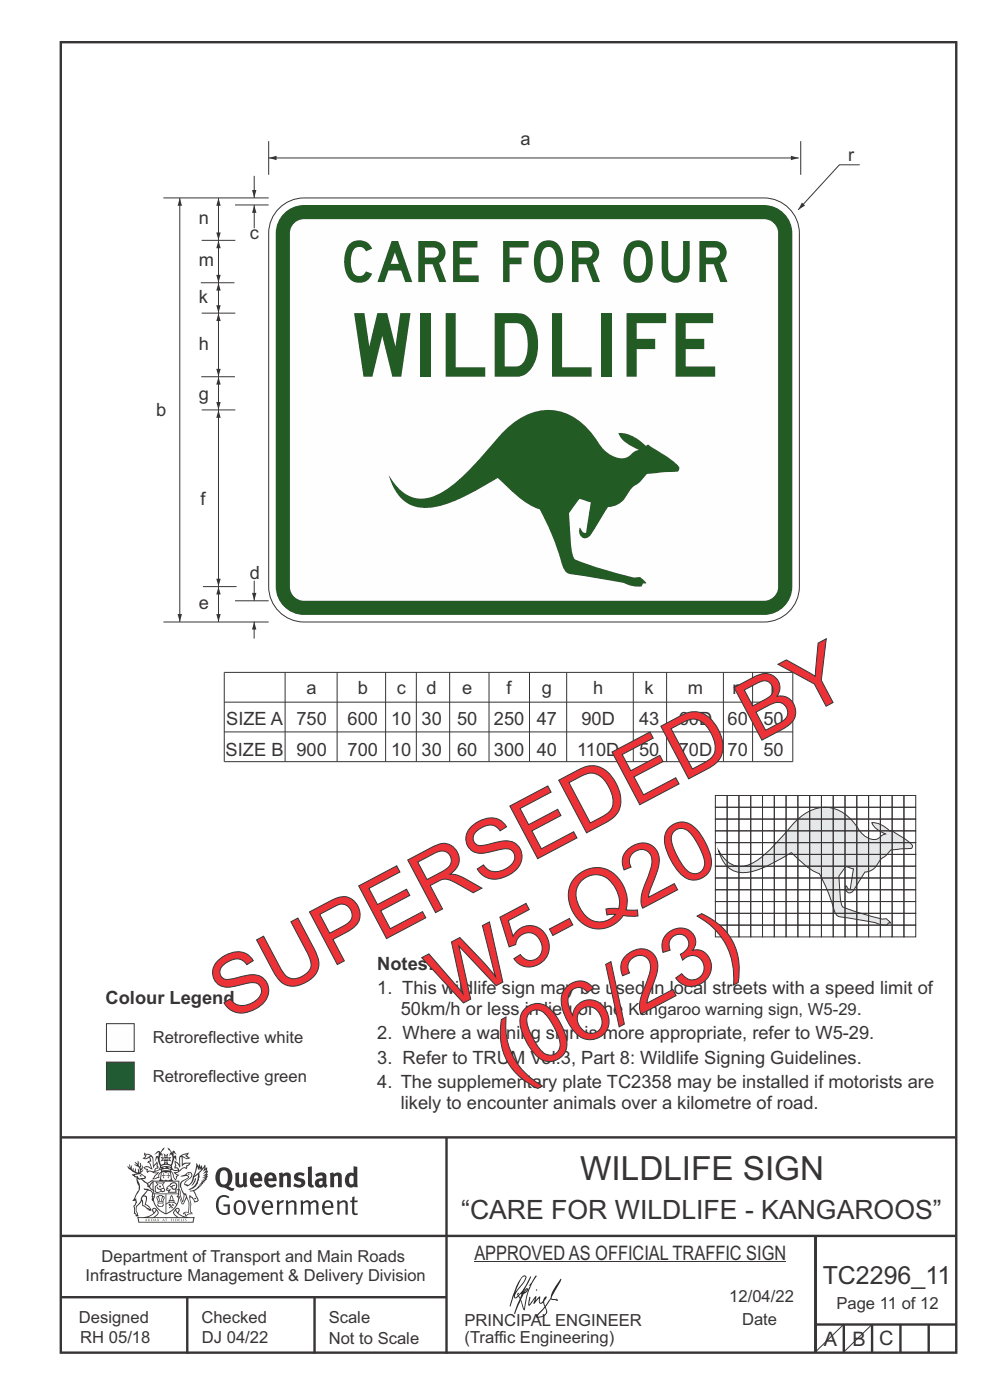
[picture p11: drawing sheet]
<svg xmlns="http://www.w3.org/2000/svg" width="210mm" height="297mm" viewBox="0 0 210 297" stroke-linecap="round" stroke-linejoin="round" font-family="sans-serif">
<g fill="none" stroke="#373435" stroke-width=".51">
<path d="M12.9 9h189.9v278h-189.9zM12.7 241.3h190M94.7 241.4v45.8M12.7 275.2h82M12.7 262.2h190.1M39.7 275.2v12M66.7 275.2v12M173 262.1v24.9M173 281h30M179 281v6M185 281v6M191 281v6"/>
<path d="M197 281v6"/>
</g>
<path d="M100.6 267.7h66.2" fill="none" stroke="#373435" stroke-width=".21"/>
<g fill="#373435">
<path d="M47 248.4a2.55 2.55 0 0 0 0 2.7l.3 .2a.81 .81 0 0 0 1-1v-.5a1.04 1.04 0 0 0-1.1-1.5zM46.3 248.1a1.82 1.82 0 0 1 2.1-.2 1.82 1.82 0 0 1 .9 1.8 2.29 2.29 0 0 1-.8 2l.7 .3h.5l-.2 .6a2.87 2.87 0 0 1-2-.7 2.12 2.12 0 0 1-1.7-3.1z" fill-rule="evenodd"/>
<path d="M49.9 248.9l.8-.2v2a.46 .46 0 0 0 .3 .6 .46 .46 0 0 0 .6-.3v-2.1l.7-.2v2.4l.2 .5-.5 .3-.3-.3a1.02 1.02 0 0 1-1.2 .3 1.02 1.02 0 0 1-.6-1.1z" fill-rule="evenodd"/>
<path d="M54 249.5l-.1 .5h.9a.49 .49 0 0 0-.2-.6 .49 .49 0 0 0-.6 .1zM53.4 249.1a1.34 1.34 0 0 1 1.6-.2 1.34 1.34 0 0 1 .6 1.5v.2h-1.7a.77 .77 0 0 0 .5 .8 .77 .77 0 0 0 .9-.4l.3 .5a1.59 1.59 0 0 1-2 .2 1.59 1.59 0 0 1-.5-2.1z" fill-rule="evenodd"/>
<path d="M57 249.5l-.1 .5h1a.49 .49 0 0 0-.2-.6 .49 .49 0 0 0-.7 .1zM56.4 249.1a1.34 1.34 0 0 1 1.6-.2 1.34 1.34 0 0 1 .7 1.5v.2h-1.8a.77 .77 0 0 0 .5 .8 .77 .77 0 0 0 .9-.4l.4 .5a1.59 1.59 0 0 1-2.1 .2 1.59 1.59 0 0 1-.5-2.1z" fill-rule="evenodd"/>
<path d="M59.2 248.9l.7-.2 .1 .4a.95 .95 0 0 1 1-.3 .95 .95 0 0 1 .7 .8v2.3h-.8v-2.3a.46 .46 0 0 0-.8 .1v2.2h-.8z" fill-rule="evenodd"/>
<path d="M62.6 249.1a1.75 1.75 0 0 1 2-.1l-.2 .5-.6-.2a.43 .43 0 0 0-.6 .3l.4 .3a1.04 1.04 0 0 1 1.2 1.1 1.04 1.04 0 0 1-1.4 1l-1.2-.4 .3-.6 1 .4 .4-.4a.88 .88 0 0 0-1-.5l-.4-.2-.1-.4z" fill-rule="evenodd"/>
<path d="M65.3 247.6l.8-.2 .1 3.8 .3 .2 .1 .4a.88 .88 0 0 1-1 0 .88 .88 0 0 1-.3-1z" fill-rule="evenodd"/>
<path d="M67.8 250.6a.43 .43 0 0 0-.1 .7 .43 .43 0 0 0 .7-.1v-.7zM66.8 249.1a1.7 1.7 0 0 1 2.4 .1v1.9l.3 .4-.4 .5-.5-.4a1.03 1.03 0 0 1-1.7-.1 1.03 1.03 0 0 1 .8-1.5h.7v-.4a.8 .8 0 0 0-1.2 .1z" fill-rule="evenodd"/>
<path d="M70 248.9l.7-.2 .1 .4a.95 .95 0 0 1 1-.3 .95 .95 0 0 1 .7 .8v2.3h-.8v-2.3a.46 .46 0 0 0-.8 .1v2.2h-.8z" fill-rule="evenodd"/>
<path d="M74.3 249.5a1.48 1.48 0 0 0 0 1.7h.5l.2-.1v-1.5l-.3-.2zM75 247.4l.8 .1 .1 4.4h-.7l-.1-.2a1.26 1.26 0 0 1-1.4 0 1.26 1.26 0 0 1-.5-1.3 1.29 1.29 0 0 1 .4-1.4 1.29 1.29 0 0 1 1.4-.1z" fill-rule="evenodd"/>
<path d="M46.4 253.9a1.72 1.72 0 0 1 2.3 0l-.3 .3a1.24 1.24 0 0 0-1.4-.2 1.24 1.24 0 0 0-.6 1.4 1.49 1.49 0 0 0 1.2 1.9l.7-.1v-1.3h-.8l-.1-.4h1.3v1.9a1.93 1.93 0 0 1-2.2 0 1.93 1.93 0 0 1-.7-2.2l.2-.8z" fill-rule="evenodd"/>
<path d="M50.4 255.1a1.65 1.65 0 0 0 .2 2.2 .99 .99 0 0 0 1-1.4 .78 .78 0 0 0-.4-.8 .78 .78 0 0 0-.8 0zM50 254.9a1.33 1.33 0 0 1 1.6-.1 1.33 1.33 0 0 1 .5 1.4 1.31 1.31 0 0 1-1.3 1.6 1.31 1.31 0 0 1-1.2-1.6v-.6z" fill-rule="evenodd"/>
<path d="M52.5 254.7l.4-.1 .9 2.6 .8-2.5h.5l-1.1 3h-.5z" fill-rule="evenodd"/>
<path d="M56.3 255.2l-.2 .7h1.3a.7 .7 0 0 0-.3-.8 .7 .7 0 0 0-.8 .1zM55.9 255a1.22 1.22 0 0 1 1.5-.2 1.22 1.22 0 0 1 .5 1.5h-1.8a.93 .93 0 0 0 .5 1 .93 .93 0 0 0 1.1-.2l.2 .3a1.43 1.43 0 0 1-1.8 .1 1.43 1.43 0 0 1-.6-1.7z" fill-rule="evenodd"/>
<path d="M58.7 254.7l.4-.1 .1 .5 .4-.4 .6-.1-.2 .5a.66 .66 0 0 0-.8 .7v1.9h-.4z" fill-rule="evenodd"/>
<path d="M60.6 254.7l.4-.1 .1 .5a.94 .94 0 0 1 1-.5 .94 .94 0 0 1 .8 .8v2.3h-.5l-.1-2.5a.81 .81 0 0 0-1.2 .3v2.2h-.4z" fill-rule="evenodd"/>
<path d="M63.7 254.7l.5-.1 .1 .5 .4-.3a.78 .78 0 0 1 1.1 .3 .9 .9 0 0 1 1-.5 .9 .9 0 0 1 .8 .8v2.3h-.5l-.1-2.5a.67 .67 0 0 0-1.1 .3v2.2h-.5v-2.4l-.4-.3-.7 .4v2.3h-.5z" fill-rule="evenodd"/>
<path d="M69 255.2l-.1 .7h1.3a.7 .7 0 0 0-.3-.8 .7 .7 0 0 0-.9 .1zM68.7 255a1.22 1.22 0 0 1 1.5-.2 1.22 1.22 0 0 1 .5 1.5h-1.8a.93 .93 0 0 0 .4 1 .93 .93 0 0 0 1.2-.2l.1 .3a1.44 1.44 0 0 1-1.7 .1 1.44 1.44 0 0 1-.6-1.7z" fill-rule="evenodd"/>
<path d="M71.4 254.7l.5-.1 .1 .5a.94 .94 0 0 1 1-.5 .94 .94 0 0 1 .8 .8v2.3h-.5l-.1-2.5a.81 .81 0 0 0-1.2 .3v2.2h-.4z" fill-rule="evenodd"/>
<path d="M74.7 253.9l.5-.1v.9h.7l-.1 .3h-.6v2.2l.1 .2h.5l.1 .3a.75 .75 0 0 1-1.2-.6v-2.1h-.4v-.3h.4z" fill-rule="evenodd"/>
<path d="M30.8 244.9l1.1 .3-.9 .5h-.4l.6-.5zM31.8 245.4h.2a2.44 2.44 0 0 1 .4 1.9l.1 .5 .7-1-.1 .6 .3 .3a.57 .57 0 0 0-.6 .7l-1-.1-.5 .2 .2-.5-.8-.3 .7-.1 .9 .5 .1-.1-.6-1.3-.2-.2h.5zM30.7 244.4l-.1 .5 .2 .4-.6 .4a1.04 1.04 0 0 0 1.4-.1l.2 .6-.3 .1-.2 .4a.94 .94 0 0 1 .8 1.1l-.2-.1a1.16 1.16 0 0 0-1.5-.1l.3 .4 .4 .2 .1 .5 .2 .1 .1-.2a.94 .94 0 0 1 1.1 .2l.8 .1-1.2 1.2a1.13 1.13 0 0 0 1.2-.2l.4-.1-.1-.4 .5-.8a.83 .83 0 0 0-.6 1.1l-.3-.1-.7 .4 1.1-1.4-.5 .1-.5-.1 1.3-.5-.1-.1-.9 .4v-.3l.2-.2 .3 .1 .1-.3-.2-.4v-.6l-.1-.4-.7 1v-.7a1.42 1.42 0 0 0-1.6-1.8z" fill-rule="evenodd"/>
<path d="M38.5 245.2l.5-.2 .7-.1-.6 .3 .8 .5h-.3zM38.3 245.5l.2-.1 .1 2a1.69 1.69 0 0 1 1.6-.6l-.8 .5 .1 .5a1.1 1.1 0 0 0-1.5 .6l-.1-.5-.2-.2h-.5l.3-.4-.3-.7a1.42 1.42 0 0 1 .8 1.1l.2-.1zM37.1 246.2l.1 1-.2 .3 .1 .4h.5l.1 .2a.96 .96 0 0 1-1.1-.1l-.1 .1a1.06 1.06 0 0 0 1.3 .2v.1a.72 .72 0 0 1-1 .2l.3 .5 .6 .2-.4 .2-.1 .6-.2-.3-.4-1.1-.4-.4 .4 .9a1.54 1.54 0 0 0 .7 1.2l.2-.3a.58 .58 0 0 1 .4-.8l.2-.1h-.3l-.5-.3 .9-.5a.93 .93 0 0 1 1.2-.5v.2l.2-.2 .1-.5a.99 .99 0 0 0 .7-.8l-1.3 .1-.3 .2-.1-1.4 .9 .4 .9-.3h-.4l-.5-.4 .4-.7-.6 .2a1.46 1.46 0 0 0-1.4 2.1v.4l-.2-.4z" fill-rule="evenodd"/>
<path d="M35.6 248.9l.2 .1-.1 .3 .4 .1h-.4v.6l-.1-.6h-.3l.3-.1z" fill-rule="evenodd"/>
<path d="M34.6 248.9l.2 .1v.3l.3 .1h-.3l-.1 .6v-.6h-.4l.4-.1z" fill-rule="evenodd"/>
<path d="M34.3 248.8a.57 .57 0 0 1 .9 .2 .57 .57 0 0 1 .9-.2l.2 1.4h-.2a.57 .57 0 0 1-.9 0 .69 .69 0 0 1-1.1 0zM34.2 248.1l-.3 2.1-.2 .4h3l-.2-.4-.3-2.1h-.2v.2l-.8-.1-.8 .1v-.2z" fill-rule="evenodd"/>
<path d="M34.2 252.4a.3 .3 0 0 0 .6 0 .3 .3 0 0 0-.6 0zM33.3 250.9l.3 .3-.3 .4a.79 .79 0 0 0 0 1.3l.8-.2-.1-.3a.55 .55 0 0 1-.7-.6l.1-.1 .2 .3 .3 .2 .8-.2-.4-.7 .4-.4-.7 .2zM33 250.7l1.1 .2 .9-.2-.4 .6 .4 1.2a.56 .56 0 0 1-.8 .3l-.2 .1a.73 .73 0 0 1-.9 .1 .73 .73 0 0 1-.3-1v-.4l.6-.4z" fill-rule="evenodd"/>
<path d="M35.6 251.8l.7-.4a.58 .58 0 0 1 1-.1 .58 .58 0 0 1-.4 .9l-.3-.3a.43 .43 0 0 1 .6-.4 .57 .57 0 0 0-.8 .2l-.2-.1-.3 .1 .4 .2a.55 .55 0 0 0 .9 .4v.5h-1.3l.3-.4-.1-.1-.6 .1 .2-.3-.2-.1zM35.4 251.8l-.1 .2a.39 .39 0 0 0 .2 .6h.3l-.2 .4h1.9l-.1-.8a.86 .86 0 0 0-.1-1.3 .86 .86 0 0 0-1.3 .4z" fill-rule="evenodd"/>
<path d="M36 254.8h.8v.2h-.8zM36.4 253.8l.2 .8h-.4zM36.4 253.5l-.3 .5-.1 .6h-.2v.4l-.7 .4 .2 .1a1.48 1.48 0 0 1 2.1 .2l.2-.1-.6-.5v-.5h-.2l-.1-.6z" fill-rule="evenodd"/>
<path d="M35.8 255.4l.4 .1 .1 .3 .3-.2-.2-.2a.38 .38 0 0 1 .5 .5l-.2-.2-.3 .2 .3 .2-.3 .3-.1-.4-.4 .4-.1-.2 .4-.3-.1-.1-.2 .1z" fill-rule="evenodd"/>
<path d="M34.5 254h.2v.2l-.2 .6h-.2zM33.6 255.3h.9v.2a.55 .55 0 0 1-.8 .4v-.2l-.2-.1zM33.4 254h.2l.2 .8h-.2zM33.6 255l.8-.1 .1 .2h-.8zM33.8 253.7h.5l-.2 1.1h-.1zM33.3 253.8l-.1 .3 .3 1.1a.48 .48 0 0 0-.1 .6 .48 .48 0 0 0 .5 .2h.5a.49 .49 0 0 0 .2-.8l.3-1.1-.1-.3a1.42 1.42 0 0 0-1.5 0z" fill-rule="evenodd"/>
<path d="M33.7 251.5l.4 .1 .1 .3h-.3z" fill-rule="evenodd"/>
<path d="M41.3 250.1l.3-.2-.2 .8-.6 .8h-.2l.5-.7z" fill-rule="evenodd"/>
<path d="M39.7 249l.3-.2 .5 .2a.88 .88 0 0 1-.6 1.1 1.22 1.22 0 0 0-.8 1.3l.5 .2a.72 .72 0 0 0 .9-.4l.5-.8 .2-.6 .8-.6v.2a2.85 2.85 0 0 1-2 2.9l.1 .1a2.13 2.13 0 0 0 1.9-1.5v-.3a2.01 2.01 0 0 0 .3-1.7l1.1-1.3-.4 1 .7-.5-.7 1 .8-.4-.8 .8 .7-.2-.9 .6 .8-.1-.8 .4h.7l-.8 .3 .3 .2h-.4l.2 .3h-.4l.2 .3h-.4l.1 .2h-.1a2.16 2.16 0 0 1-2 1.1l.1 .2 .4-.1a.76 .76 0 0 1 .7 .8l.5 1.2-.6 .2a1.45 1.45 0 0 0-1.1-1.3l.2 1.8-.1 1.8 .4 .3a1.07 1.07 0 0 0-1.2 .4v-.3l-.5-.2a.87 .87 0 0 1 1.1-.1v-.7a4.4 4.4 0 0 0-.6-3.1l-.1-.3h-.2a2.16 2.16 0 0 1-.7-2.2l.3-.4 1.2-.7a.55 .55 0 0 0-.4-.8zM37.8 252.4a.76 .76 0 0 1 .3 1.1l.6 1.6 .4-1.7 .2 .1a.61 .61 0 0 1-.1 .9l-.3 .8-.2 .1-.7-1.6-.3 .1a1.18 1.18 0 0 0 .1-1.4zM41.8 247.5l.2 .7 .3-.5v.6l.4-.5a1.9 1.9 0 0 1-1.2 1.4l-.3 .3zM38.2 249.6l1.4-.2 .2 .2v.3l-.5 .2a1.26 1.26 0 0 0-.9 1.9l.2 .7a1.84 1.84 0 0 1 .1 2.1l-.4-1.4a.96 .96 0 0 0-.4-1.2l-.4 .2a.78 .78 0 0 1 0 1.3l.1 .3h.4l.4 1.1a.38 .38 0 0 0 .2 .4 .38 .38 0 0 0 .4-.1l.6-1.2a2.94 2.94 0 0 1 .4 2.5l-.1 .4h-.8l-.3 .4v.2l.4-.1 .1 .4 .2 .1a1.02 1.02 0 0 1 1.3-.5v-.4l-.3-.1 .1-1.8-.3-1.3h.1a1.14 1.14 0 0 1 .8 1 .63 .63 0 0 0 .8-.2 .63 .63 0 0 0-.2-.9l-.6-1.2 .9-.6 .2-.4h.3l-.1-.2h.4l-.1-.3h.3l-.1-.3 .5-.1-.2-.2 .6-.4v-.2h-.2l.4-.5h-.3l.3-.5-.4 .1 .4-.5v-.3l-.3 .2 .2-.7-.1-.2-.4 .3v-.8l-.6 .8-.2-.8-.2 .5-.3-.7-.1 .6-.5-.8-.1 1.4-.6 1.8a1.81 1.81 0 0 1-1 1.5l-.6-.2a1.75 1.75 0 0 1 1.1-1.2 .75 .75 0 0 0 .1-1.3 .75 .75 0 0 0-1.2 .4z" fill-rule="evenodd"/>
<path d="M41.2 254.1h.3l.2 .2-.4 .1z" fill-rule="evenodd"/>
<path d="M29.4 258.4h11.6l-.1 .8h-11.4zM31.3 258.2l.5-.1a2.48 2.48 0 0 0 1.4-1.3l.3 .5-.5 .6-.5 .3zM32.5 256.6l.3-.2 .2 .1-.3 .7zM37.2 256.8a2.65 2.65 0 0 0 1.8 1.4h-1.1l-.5-.3-.5-.6zM37.4 256.5l.2-.1 .3 .2-.3 .6zM29.2 258.2l.1 1.2h11.8l.2-1.1-.2-.1a4.1 4.1 0 0 1-3.3-.9l.3-.4-.1-.6a1.06 1.06 0 0 0-1.3 1l.2 .4 .6 .5h-4.7l.3-.1a.84 .84 0 0 0 .6-.8 .84 .84 0 0 0-.5-.8l-.3-.2h-.5l-.1 .6 .3 .4a4.2 4.2 0 0 1-3.4 .9z" fill-rule="evenodd"/>
<path d="M31 258.7l.1 .2h-.2zM31 258.5l-.3 .6 .4-.2 .2 .2z" fill-rule="evenodd"/>
<path d="M31.3 258.6h.3v.4a.25 .25 0 0 0 .2-.1 .25 .25 0 0 0-.1-.3h.1a.29 .29 0 0 1 0 .4 .29 .29 0 0 1-.4 0 .29 .29 0 0 1 0-.4z" fill-rule="evenodd"/>
<path d="M32.2 258.6a.22 .22 0 0 1 .3 .2 .22 .22 0 0 1-.3 .2zM32 258.6l.1 .4a.33 .33 0 0 0 .4 0 .33 .33 0 0 0 0-.4 .33 .33 0 0 0-.5 0z" fill-rule="evenodd"/>
<path d="M32.9 258.7l.1 .2h-.2zM32.9 258.5l-.2 .6 .3-.2 .2 .2z" fill-rule="evenodd"/>
<path d="M33.3 258.6h.2l.1 .1 .2-.1-.2 .2 .2 .3-.3-.3-.1 .3h-.1l.2-.3z" fill-rule="evenodd"/>
<path d="M34.7 258.7l.1 .2h-.2zM34.7 258.5l-.3 .6 .4-.2 .2 .2z" fill-rule="evenodd"/>
<path d="M35 258.5h.5l-.2 .1v.5h-.2l.1-.5z" fill-rule="evenodd"/>
<path d="M36.2 258.6l.3-.1-.1 .1v.2h.1h-.1v.3h-.2z" fill-rule="evenodd"/>
<path d="M36.7 258.6h.2v.5h-.2z" fill-rule="evenodd"/>
<path d="M37.3 258.6a.22 .22 0 0 1 .3 .2 .22 .22 0 0 1-.3 .2zM37.1 258.6v.4a.33 .33 0 0 0 .5 0 .33 .33 0 0 0 0-.4 .33 .33 0 0 0-.5 0z" fill-rule="evenodd"/>
<path d="M37.8 258.6l.4-.1-.2 .1v.2h.1h-.1v.2l.2 .1h-.4z" fill-rule="evenodd"/>
<path d="M38.4 258.6h.2l-.1 .4 .2 .1h-.3z" fill-rule="evenodd"/>
<path d="M38.9 258.6h.2v.5h-.2z" fill-rule="evenodd"/>
<path d="M39.3 258.6h.2h-.1l.2 .3-.2 .2-.1-.1v-.1l.2 .1z" fill-rule="evenodd"/>
<path d="M34.2 247.4a1.51 1.51 0 0 1 2 .2 2.67 2.67 0 0 0-2.1 0zM35.7 247.6l.4 .1 .1 .3-.4-.1zM34.6 247.6h.5l.1 .2h-.4zM34 247.8l.3 .2h-.3zM34.9 246.9l.3-.2 .3 .2zM34.9 245.6l.2 .1v.3h-.2zM35 245.1l.2 .2 .2-.2-.1 .3h-.2zM35.1 246.3h.2l.1 .4-.2-.2-.2 .2zM35.3 245.7l.2-.1v.4h-.2zM34.4 245.7h.3l.1 .3-.4 .1 .2-.2zM35.7 245.7h.3l-.2 .2 .2 .2-.4-.1zM32.7 244.9l1-.5-.1 1-.2-.2-.3 .2-.3 1.1 .5-1 .3 .9a1.84 1.84 0 0 1 .2 1.7l.4 .1a2.48 2.48 0 0 1 2.2 0l.2-.2-.2-.7 .7-1.8 .4 .7-.2-1-.2-.1-.2 .3v-.9l.6 .4-.6-.8-.3 .1-.1 .4-.5-.9-.5-.3 .2 .5 .6 .5-.5 .8 .4-.4a2.06 2.06 0 0 1 0 2.3l-.5-.2-.2-.6 .1-.1 .8 .2-.4-.5 .4-.5-.7 .2-.2-.2 .2-.7-.5 .4-.5-.4 .2 .7-.2 .2-.7-.2 .4 .5-.4 .5 .8-.2 .1 .1-.2 .6-.5 .2a2.02 2.02 0 0 1 0-2.2l.3 .5-.1-.7-.3-.1 .8-1.2-.4 .3-.5 .8-.2-.3a.8 .8 0 0 0-.8 .5z" fill-rule="evenodd"/>
<path d="M29.2 250.1l.3 .1a.61 .61 0 0 1 .8 .4l.3 .2a.8 .8 0 0 1 .6 1l.4 .1 .5 .5a1 1 0 0 1 .5 1.1l-.1 .7v-.5h-.1a.96 .96 0 0 0-.8-1.3l-.2-.2h-.7l-.1-.1-.1 .1 .1 .3h.6l-1.2 1.3-.2 1-.4 .6a1.33 1.33 0 0 0-.5 1.8l.2 .5a1.26 1.26 0 0 1-.5-1.5l-.1-.3a1.56 1.56 0 0 0 .4-1.7l-.3 .2 .2-.5a3.2 3.2 0 0 0 .7-3zM30.4 253.9h.4a2.06 2.06 0 0 1-.1 1.6l.7 .5 .4 .4-.6-.1-.8-.6-.1-.9a.51 .51 0 0 1 .1-.9zM28.6 249.3a1.52 1.52 0 0 1 2.1 .5l-1.1 .2-.2-.1-.1-.4h-.5zM27.5 247v.8l-.3-.4h-.1a3.1 3.1 0 0 0 1.9 1.6l-1 .1 .5 .6 .5 .1 .1 1.1a1.84 1.84 0 0 1-.3 2.5l-.4 .9-.3 .4 .2 .1 .4-.1 .1 .4-.2 .5-.3 .2 .1 1.7h.2l.3 .5 .1 .1 .4-.1-.1-.5a1.3 1.3 0 0 1-.1-1.7l.9-1 .1 1.1 .6 .2 .5 .5 .1-.1 .2 .3h.5a1.85 1.85 0 0 0-1.2-1.4l.1-.3a1.39 1.39 0 0 0 0-1.4l-.5-.1 .5-.5a.66 .66 0 0 1 .9-.4 .66 .66 0 0 1 .3 .9l-.1 .4 .2-.1v.2l-.1 .3 .2 .5 .1-.3a2.24 2.24 0 0 0 .1-2.2 .73 .73 0 0 1-.7-.7 .73 .73 0 0 1 .6-.7v-.2a.94 .94 0 0 0-.9 .8 .48 .48 0 0 1-.1-.6 .48 .48 0 0 1 .5-.2l.5-.3a.51 .51 0 0 0-.8 .2l-.5 .2-1-.8h.6l.2-.5-1.2-.7 .5-.5v-.3l-.5 .4 .1-.2a.69 .69 0 0 0 .2-1v.4l-.2 .3v-1.1l-.3-.2 .1 .6-.1 .2-.4-1.3v.7l-.6-.4 .5 .7-.6-.2 .3 .3a1 1 0 0 1 .7 1.4l-.2-.8v.9l-.5-.2v-.8l-.2 .7-.2-.1-.1-.6-.2 .4-.2-.2 .1-.7-.2 .5z" fill-rule="evenodd"/>
<path d="M29.6 249.4l.2-.1 .3 .2z" fill-rule="evenodd"/>
<path d="M32.4 250.5h5.6v2l-.2-.1v-1.7h-5.2v2.5h5.2v-.8l.1 .2-.1 1.1v-.3h-2.5v4a4.1 4.1 0 0 0 2.6-3.6l.1-.1a4 4 0 0 1-2.8 3.9 4.2 4.2 0 0 1-2.8-4.7l.1 1.2 .1-.1a3.8 3.8 0 0 0 2.5 3.4v-4h-2.5l-.2-.9z" fill-rule="evenodd"/>
<circle cx="40" cy="249.1" r=".17"/>
</g>
<g fill="#252726">
<path d="M111.6 273.7l.2-.2-.5 .7zM110.4 274.5l.3 .1-.3 .7-.3-.4zM110.9 270.9l.5-.1a9.3 9.3 0 0 1-2 3.2l-.1 .2 1-2.5zM110.6 271a14.7 14.7 0 0 0-2.2 4.9l-.3 1.2 .1 .1 .8-2.4a.42 .42 0 0 0 .2 .7 .42 .42 0 0 0 .6-.3l.2-.2 .2 .6-1.1 3.1h.2l1.1-2.8 .6 1.9 .2 .2 .2-.5a13.5 13.5 0 0 1 2-6.2l.5-.5-.2-.2-1.6 2.1 .4-.1a14.9 14.9 0 0 0-1.3 5.1l-.4-1.2a1.39 1.39 0 0 1 .2-1.8l.1-.2a.92 .92 0 0 0 .8-1.2 .75 .75 0 0 0-.7 .7l-.2 .2 1.6-3.4h-.1l-.4 .7a10.5 10.5 0 0 1-2.2 3.2l.2-.4a.32 .32 0 0 0-.4 .2 .32 .32 0 0 0 .1 .4l-.5 .4a3.2 3.2 0 0 1 1.1-2.3l.5-.6a2.49 2.49 0 0 0 .7-1.6l-.3-.2z" fill-rule="evenodd"/>
<path d="M115.6 277.5a1.15 1.15 0 0 1 .1 1.3 1.15 1.15 0 0 1-1.2 .5h-.5zM112.3 275.1l-.3 1.7 .3 .2 1.2-1.5-.3 1.1 1.1-1.2a.94 .94 0 0 0 .4 1.2l.5-.3 .3 .9-1.2 1.3a.98 .98 0 0 0-.5 1 1.9 1.9 0 0 0 2.3-1.3l-.1-.3a1.02 1.02 0 0 1 .3-1.4l.5-.9 1.5 .3-.2-.5v.3l-1.1-.2v-.2l2-3.6 .1-.3-.1-.1-1.8 2.7a6.6 6.6 0 0 1-1.5 3l-.2-.2a1.01 1.01 0 0 1 .4-1.4l.1-.2-.3-.2-.3 .5-.2 .5-.5 .4-.2-.4 .1-.9-.2-.1-.8 .9 .2-.9h-.1l-1.4 1.7 .2-1.4v-.1z" fill-rule="evenodd"/>
<path d="M113.7 273.5l.3 .3h-.3z" fill-rule="evenodd"/>
</g>
<g fill="none" stroke="#373435" stroke-width=".21">
<path d="M47.6 142.6h120.6v19h-120.6zM47.6 149h120.6M47.6 155.3h120.6M60.5 142.6v19M71.5 142.6v19M81.8 142.6v19M88.3 142.6v19M95.4 142.6v19M103.7 142.6v19M112.3 142.6v19M120.2 142.6v19M134.3 142.6v19"/>
<path d="M141.4 142.6v19M153.5 142.6v19M159.6 142.6v19"/>
</g>
<path d="M152.4 180.5a5.6 5.6 0 0 0 4.8 3.3 10.5 10.5 0 0 0 6.1-3.6l3.8-4.1a11.3 11.3 0 0 1 7.2-4.8 8.3 8.3 0 0 1 7.8 4.6 3.6 3.6 0 0 0 4.1 2l.8-.6 .8-.4-1.6-.9a2.89 2.89 0 0 1-1.3-1.5l1 .1 1.2 .4 1.7 1.4 .4-.2 2.4 1.5a4.5 4.5 0 0 1 2 1.9l-.3 .4-4.3 .3-1 1.1a6.5 6.5 0 0 0-2.4 2.7l-.8 .5-1.3 .4-2.1 3.3a1.46 1.46 0 0 1-1.4 1.1l-.3-.2-.3-.4 .1-.9a1.02 1.02 0 0 0 .9 .7l.6-4.3-1.6-.5-1.5 2.1 .3 4a4 4 0 0 0 .7 2.5l4.4 1.6 4.1 1a.77 .77 0 0 1 1.1 .3l.4 .5h-.5l-.1 .3a1.9 1.9 0 0 1-1.6 0l-1-.4-6.7-1.1a1.93 1.93 0 0 1-2.2-1.9 35.2 35.2 0 0 0-3-7.4 16.9 16.9 0 0 1-5.9-4.4 28.3 28.3 0 0 1-9.3 4.2 4.9 4.9 0 0 1-5.6-3.1z" fill-rule="evenodd" fill="#e6e7e8" stroke="#373435" stroke-width=".21"/>
<g fill="none" stroke="#373435" stroke-width=".21">
<path d="M57 29.9v7.2M57 33.5h112.4M169.9 29.9v7.2M151.7 173.8h2.5v2.5h-2.5zM151.7 176.3h2.5v2.5h-2.5zM151.7 178.8h2.5v2.5h-2.5zM151.7 171.3h2.5v2.5h-2.5zM151.7 168.8h2.5v2.5h-2.5zM154.2 173.8h2.5v2.5h-2.5zM154.2 176.3h2.5v2.5h-2.5zM154.2 178.8h2.5v2.5h-2.5zM154.2 171.3h2.5v2.5h-2.5z"/>
<path d="M154.2 168.8h2.5v2.5h-2.5zM156.7 173.8h2.5v2.5h-2.5zM156.7 176.3h2.5v2.5h-2.5zM156.7 178.8h2.5v2.5h-2.5zM156.7 171.3h2.5v2.5h-2.5zM156.7 168.8h2.5v2.5h-2.5zM159.2 173.8h2.5v2.5h-2.5zM159.2 176.3h2.5v2.5h-2.5zM159.2 178.8h2.5v2.5h-2.5zM159.2 171.3h2.5v2.5h-2.5zM159.2 168.8h2.5v2.5h-2.5zM161.7 173.8h2.5v2.5h-2.5z"/>
<path d="M161.7 176.3h2.5v2.5h-2.5zM161.7 178.8h2.5v2.5h-2.5zM161.7 171.3h2.5v2.5h-2.5zM161.7 168.8h2.5v2.5h-2.5zM164.2 173.8h2.5v2.5h-2.5zM164.2 176.3h2.5v2.5h-2.5zM164.2 178.8h2.5v2.5h-2.5zM164.2 171.3h2.5v2.5h-2.5zM164.2 168.8h2.5v2.5h-2.5zM166.7 173.8h2.5v2.5h-2.5zM166.7 176.3h2.5v2.5h-2.5zM166.7 178.8h2.5v2.5h-2.5z"/>
<path d="M166.7 171.3h2.5v2.5h-2.5zM166.7 168.8h2.5v2.5h-2.5zM169.2 173.8h2.5v2.5h-2.5zM169.2 176.3h2.5v2.5h-2.5zM169.2 178.8h2.5v2.5h-2.5zM169.2 171.3h2.5v2.5h-2.5zM169.2 168.8h2.5v2.5h-2.5zM171.7 173.8h2.5v2.5h-2.5zM171.7 176.3h2.5v2.5h-2.5zM171.7 178.8h2.5v2.5h-2.5zM171.7 171.3h2.5v2.5h-2.5zM171.7 168.8h2.5v2.5h-2.5z"/>
<path d="M174.2 173.8h2.5v2.5h-2.5zM174.2 176.3h2.5v2.5h-2.5zM174.2 178.8h2.5v2.5h-2.5zM174.2 171.3h2.5v2.5h-2.5zM174.2 168.8h2.5v2.5h-2.5zM176.7 173.8h2.5v2.5h-2.5zM176.7 176.3h2.5v2.5h-2.5zM176.7 178.8h2.5v2.5h-2.5zM176.7 171.3h2.5v2.5h-2.5zM176.7 168.8h2.5v2.5h-2.5zM179.2 173.8h2.5v2.5h-2.5zM179.2 176.3h2.5v2.5h-2.5z"/>
<path d="M179.2 178.8h2.5v2.5h-2.5zM179.2 171.3h2.5v2.5h-2.5zM179.2 168.8h2.5v2.5h-2.5zM181.7 173.8h2.5v2.5h-2.5zM181.7 176.3h2.5v2.5h-2.5zM181.7 178.8h2.5v2.5h-2.5zM181.7 171.3h2.5v2.5h-2.5zM181.7 168.8h2.5v2.5h-2.5zM184.2 173.8h2.5v2.5h-2.5zM184.2 176.3h2.5v2.5h-2.5zM184.2 178.8h2.5v2.5h-2.5zM184.2 171.3h2.5v2.5h-2.5z"/>
<path d="M184.2 168.8h2.5v2.5h-2.5zM186.7 173.8h2.5v2.5h-2.5zM186.7 176.3h2.5v2.5h-2.5zM186.7 178.8h2.5v2.5h-2.5zM186.7 171.3h2.5v2.5h-2.5zM186.7 168.8h2.5v2.5h-2.5zM189.2 173.8h2.5v2.5h-2.5zM189.2 176.3h2.5v2.5h-2.5zM189.2 178.8h2.5v2.5h-2.5zM189.2 171.3h2.5v2.5h-2.5zM189.2 168.8h2.5v2.5h-2.5zM191.7 173.8h2.5v2.5h-2.5z"/>
<path d="M191.7 176.3h2.5v2.5h-2.5zM191.7 178.8h2.5v2.5h-2.5zM191.7 171.3h2.5v2.5h-2.5zM191.7 168.8h2.5v2.5h-2.5zM151.7 181.3h2.5v2.5h-2.5zM151.7 183.8h2.5v2.5h-2.5zM151.7 186.3h2.5v2.5h-2.5zM151.7 188.8h2.5v2.5h-2.5zM151.7 191.3h2.5v2.5h-2.5zM151.7 193.8h2.5v2.5h-2.5zM151.7 196.3h2.5v2.5h-2.5zM154.2 181.3h2.5v2.5h-2.5z"/>
<path d="M154.2 183.8h2.5v2.5h-2.5zM154.2 186.3h2.5v2.5h-2.5zM154.2 188.8h2.5v2.5h-2.5zM154.2 191.3h2.5v2.5h-2.5zM154.2 193.8h2.5v2.5h-2.5zM154.2 196.3h2.5v2.5h-2.5zM156.7 181.3h2.5v2.5h-2.5zM156.7 183.8h2.5v2.5h-2.5zM156.7 186.3h2.5v2.5h-2.5zM156.7 188.8h2.5v2.5h-2.5zM156.7 191.3h2.5v2.5h-2.5zM156.7 193.8h2.5v2.5h-2.5z"/>
<path d="M156.7 196.3h2.5v2.5h-2.5zM159.2 181.3h2.5v2.5h-2.5zM159.2 183.8h2.5v2.5h-2.5zM159.2 186.3h2.5v2.5h-2.5zM159.2 188.8h2.5v2.5h-2.5zM159.2 191.3h2.5v2.5h-2.5zM159.2 193.8h2.5v2.5h-2.5zM159.2 196.3h2.5v2.5h-2.5zM161.7 181.3h2.5v2.5h-2.5zM161.7 183.8h2.5v2.5h-2.5zM161.7 186.3h2.5v2.5h-2.5zM161.7 188.8h2.5v2.5h-2.5z"/>
<path d="M161.7 191.3h2.5v2.5h-2.5zM161.7 193.8h2.5v2.5h-2.5zM161.7 196.3h2.5v2.5h-2.5zM164.2 181.3h2.5v2.5h-2.5zM164.2 183.8h2.5v2.5h-2.5zM164.2 186.3h2.5v2.5h-2.5zM164.2 188.8h2.5v2.5h-2.5zM164.2 191.3h2.5v2.5h-2.5zM164.2 193.8h2.5v2.5h-2.5zM164.2 196.3h2.5v2.5h-2.5zM166.7 181.3h2.5v2.5h-2.5zM166.7 183.8h2.5v2.5h-2.5z"/>
<path d="M166.7 186.3h2.5v2.5h-2.5zM166.7 188.8h2.5v2.5h-2.5zM166.7 191.3h2.5v2.5h-2.5zM166.7 193.8h2.5v2.5h-2.5zM166.7 196.3h2.5v2.5h-2.5zM169.2 181.3h2.5v2.5h-2.5zM169.2 183.8h2.5v2.5h-2.5zM169.2 186.3h2.5v2.5h-2.5zM169.2 188.8h2.5v2.5h-2.5zM169.2 191.3h2.5v2.5h-2.5zM169.2 193.8h2.5v2.5h-2.5zM169.2 196.3h2.5v2.5h-2.5z"/>
<path d="M171.7 181.3h2.5v2.5h-2.5zM171.7 183.8h2.5v2.5h-2.5zM171.7 186.3h2.5v2.5h-2.5zM171.7 188.8h2.5v2.5h-2.5zM171.7 191.3h2.5v2.5h-2.5zM171.7 193.8h2.5v2.5h-2.5zM171.7 196.3h2.5v2.5h-2.5zM174.2 181.3h2.5v2.5h-2.5zM174.2 183.8h2.5v2.5h-2.5zM174.2 186.3h2.5v2.5h-2.5zM174.2 188.8h2.5v2.5h-2.5zM174.2 191.3h2.5v2.5h-2.5z"/>
<path d="M174.2 193.8h2.5v2.5h-2.5zM174.2 196.3h2.5v2.5h-2.5zM176.7 181.3h2.5v2.5h-2.5zM176.7 183.8h2.5v2.5h-2.5zM176.7 186.3h2.5v2.5h-2.5zM176.7 188.8h2.5v2.5h-2.5zM176.7 191.3h2.5v2.5h-2.5zM176.7 193.8h2.5v2.5h-2.5zM176.7 196.3h2.5v2.5h-2.5zM179.2 181.3h2.5v2.5h-2.5zM179.2 183.8h2.5v2.5h-2.5zM179.2 186.3h2.5v2.5h-2.5z"/>
<path d="M179.2 188.8h2.5v2.5h-2.5zM179.2 191.3h2.5v2.5h-2.5zM179.2 193.8h2.5v2.5h-2.5zM179.2 196.3h2.5v2.5h-2.5zM181.7 181.3h2.5v2.5h-2.5zM181.7 183.8h2.5v2.5h-2.5zM181.7 186.3h2.5v2.5h-2.5zM181.7 188.8h2.5v2.5h-2.5zM181.7 191.3h2.5v2.5h-2.5zM181.7 193.8h2.5v2.5h-2.5zM181.7 196.3h2.5v2.5h-2.5zM184.2 181.3h2.5v2.5h-2.5z"/>
<path d="M184.2 183.8h2.5v2.5h-2.5zM184.2 186.3h2.5v2.5h-2.5zM184.2 188.8h2.5v2.5h-2.5zM184.2 191.3h2.5v2.5h-2.5zM184.2 193.8h2.5v2.5h-2.5zM184.2 196.3h2.5v2.5h-2.5zM186.7 181.3h2.5v2.5h-2.5zM186.7 183.8h2.5v2.5h-2.5zM186.7 186.3h2.5v2.5h-2.5zM186.7 188.8h2.5v2.5h-2.5zM186.7 191.3h2.5v2.5h-2.5zM186.7 193.8h2.5v2.5h-2.5z"/>
<path d="M186.7 196.3h2.5v2.5h-2.5zM189.2 181.3h2.5v2.5h-2.5zM189.2 183.8h2.5v2.5h-2.5zM189.2 186.3h2.5v2.5h-2.5zM189.2 188.8h2.5v2.5h-2.5zM189.2 191.3h2.5v2.5h-2.5zM189.2 193.8h2.5v2.5h-2.5zM189.2 196.3h2.5v2.5h-2.5zM191.7 181.3h2.5v2.5h-2.5zM191.7 183.8h2.5v2.5h-2.5zM191.7 186.3h2.5v2.5h-2.5zM191.7 188.8h2.5v2.5h-2.5z"/>
<path d="M191.7 191.3h2.5v2.5h-2.5zM191.7 193.8h2.5v2.5h-2.5zM191.7 196.3h2.5v2.5h-2.5z"/>
</g>
<g fill="#373435">
<path d="M57 33.5l1.7-.5v1z"/>
<path d="M167.8 33l1.6 .5-1.6 .5z"/>
</g>
<path d="M182.4 35h-4.3l-8.8 9.5" fill="none" stroke="#373435" stroke-width=".21"/>
<path d="M170.1 43l.7 .6-1.5 .9z" fill="#373435"/>
<path d="M34.7 42h22.3M38.1 42v89.9M42.6 60h7.1M42.8 51h7.1M49.9 43.5h7.1M42.7 79.9h7.1M42.8 66.4h7.1M42.8 87h7.1M34.7 132h22.3M43 124.4h7.2" fill="none" stroke="#373435" stroke-width=".21"/>
<g fill="#373435">
<path d="M38.1 42l.5 1.7h-.9z"/>
<path d="M37.7 130.3h.9l-.5 1.6z"/>
</g>
<path d="M46.3 42v9" fill="none" stroke="#373435" stroke-width=".21"/>
<g fill="#373435">
<path d="M46.3 42l.5 1.7h-.9z"/>
<path d="M45.9 49.3h.9l-.5 1.7z"/>
</g>
<path d="M46.3 51v9" fill="none" stroke="#373435" stroke-width=".21"/>
<g fill="#373435">
<path d="M46.3 51l.5 1.7h-.9z"/>
<path d="M45.9 58.3h.9l-.5 1.7z"/>
</g>
<path d="M46.3 60v6.4" fill="none" stroke="#373435" stroke-width=".21"/>
<g fill="#373435">
<path d="M46.3 60l.5 1.7h-.9z"/>
<path d="M45.9 64.8h.9l-.5 1.6z"/>
</g>
<path d="M46.3 66.4v13.5" fill="none" stroke="#373435" stroke-width=".21"/>
<g fill="#373435">
<path d="M46.3 66.5l.5 1.6h-.9z"/>
<path d="M45.9 78.2h.9l-.5 1.7z"/>
</g>
<path d="M46.3 87v37.4" fill="none" stroke="#373435" stroke-width=".21"/>
<g fill="#373435">
<path d="M45.9 122.8h.9l-.5 1.6z"/>
<path d="M46.3 87l.5 1.6h-.9z"/>
</g>
<path d="M46.3 124.4v7.5" fill="none" stroke="#373435" stroke-width=".21"/>
<g fill="#373435">
<path d="M45.9 130.3h.9l-.5 1.6z"/>
<path d="M46.3 124.5l.5 1.6h-.9z"/>
</g>
<path d="M46.3 79.9v7.1" fill="none" stroke="#373435" stroke-width=".21"/>
<g fill="#373435">
<path d="M45.9 85.3h.9l-.5 1.6z"/>
<path d="M46.3 79.9l.5 1.7h-.9z"/>
</g>
<path d="M53.9 37.3v4.7" fill="none" stroke="#373435" stroke-width=".21"/>
<path d="M53.5 40.3h.9l-.5 1.7z" fill="#373435"/>
<path d="M53.9 43.5v4.9" fill="none" stroke="#373435" stroke-width=".21"/>
<path d="M53.9 43.5l.5 1.7h-.9z" fill="#373435"/>
<path d="M49.9 127.5h7.1M53.9 123.2v4.3" fill="none" stroke="#373435" stroke-width=".21"/>
<path d="M53.5 125.8h.9l-.5 1.6z" fill="#373435"/>
<path d="M53.9 131.9v3.6" fill="none" stroke="#373435" stroke-width=".21"/>
<path d="M53.9 131.9l.5 1.7-.9-.1z" fill="#373435"/>
<path d="M58.8 44.6a7.5 7.5 0 0 1 5.7-2.6h97.6a7.5 7.5 0 0 1 7.5 7.5v75a7.5 7.5 0 0 1-7.5 7.5h-97.6a7.5 7.5 0 0 1-7.5-7.5v-75a7.5 7.5 0 0 1 1.8-4.9z" fill="none" stroke="#373435" stroke-width=".21"/>
<path d="M60.3 45.3a6 6 0 0 1 4.2-1.8h97.6a6 6 0 0 1 6 6v75a6 6 0 0 1-6 6h-97.6a6 6 0 0 1-6-6v-75a6 6 0 0 1 1.8-4.2z" fill-rule="evenodd" fill="#225b24"/>
<path d="M62.2 47.6a3 3 0 0 1 2.3-1.1h97.6a3 3 0 0 1 3 3v75a3 3 0 0 1-3 3h-97.6a3 3 0 0 1-3-3v-75l.1-.7z" fill-rule="evenodd" fill="#fefefe"/>
<path d="M82.4 100.8a9.3 9.3 0 0 0 6 4.9 10.4 10.4 0 0 0 7.7-2.9 81.4 81.4 0 0 0 9.7-10.2 14.3 14.3 0 0 1 10.4-5.6 12.1 12.1 0 0 1 9.8 5.5 10.7 10.7 0 0 0 3.6 4.1 3.4 3.4 0 0 0 4.8-.7l1.1-.5a7.2 7.2 0 0 1-4.3-3.5 7.8 7.8 0 0 1 5.8 2.7l.4-.3 .6 .4a28.4 28.4 0 0 1 6 4.3 .85 .85 0 0 1-.3 1l-6.5 .5-1.6 1.9a6.9 6.9 0 0 0-3.1 3.3 4.5 4.5 0 0 1-3.5 1.9l-3.2 5.1a1.98 1.98 0 0 1-2 1.5 1.67 1.67 0 0 1-.8-2.3l.2 .3a.96 .96 0 0 0 1.1 .8l1-6.4-2.4-.8-2.2 3.1 .4 5.9a10.1 10.1 0 0 0 .7 3.6l.3 .3 1 .4 4.4 1.5 7 1.9h.6a.9 .9 0 0 1 1.2 .4l.8 .9h-.7l-.3 .6-2.2-.1a33.4 33.4 0 0 0-7.8-1.7l-4.1-.7a2.49 2.49 0 0 1-2.8-2.1 53.6 53.6 0 0 0-4.7-11.7 20.1 20.1 0 0 1-7.6-5.4l-1.3-1.3a56 56 0 0 1-11.7 5.8 8.9 8.9 0 0 1-7.9-.7 10.3 10.3 0 0 1-3.6-5.7z" fill-rule="evenodd" fill="#225b24"/>
<path d="M22.6 217.2h5.9v5.9h-5.9z" fill-rule="evenodd" fill="#fefefe" stroke="#373435" stroke-width=".21"/>
<path d="M22.6 225.3h5.9v5.9h-5.9z" fill-rule="evenodd" fill="#215b33" stroke="#373435" stroke-width=".21"/>
<path d="M179 280.9l-6 5.9M185 281l-6 5.8" fill="none" stroke="#373435" stroke-width=".21"/>
<text font-size="18.7" fill="#225b24" x="74.7" y="79.9">WILDLIFE</text>
<g font-size="17.6" fill="#ed3237">
<text x="95.2" y="214.4" transform="rotate(-28 95.2 214.4)">W5-Q20</text>
<text x="48.7" y="216.7" transform="rotate(-28 48.7 216.7)">SUPERSEDED BY</text>
<text x="108.7" y="229.6" transform="rotate(-28 108.7 229.6)">(06/23)</text>
</g>
<text font-size="12.1" fill="#225b24" x="72.1" y="59.8">CARE FOR OUR</text>
<text font-size="7.1" fill="#373435" x="123.1" y="250.3">WILDLIFE SIGN</text>
<text font-size="5.6" fill="#373435" x="97.8" y="258.5">“CARE FOR WILDLIFE - KANGAROOS”</text>
<text font-size="5.3" fill="#373435" x="174.5" y="272.3">TC2296_11</text>
<g font-size="4.2" fill="#373435">
<text x="100.6" y="267.2">APPROVED AS OFFICIAL TRAFFIC SIGN</text>
<text x="174.7" y="285.6">A</text>
<text x="180.8" y="285.6">B</text>
<text x="186.5" y="285.4">C</text>
</g>
<g font-size="3.9" fill="#373435">
<text x="110.4" y="30.8">a</text>
<text x="179.9" y="34.1">r</text>
<text x="42.2" y="47.5">n</text>
<text x="53" y="50.8">c</text>
<text x="42.2" y="56.5">m</text>
<text x="42.2" y="64.2">k</text>
<text x="42.2" y="74.2">h</text>
<text x="33.1" y="88.3">b</text>
<text x="42.2" y="84.8">g</text>
<text x="42.5" y="107.1">f</text>
<text x="53" y="122.7">d</text>
<text x="42.2" y="129.2">e</text>
<text x="65" y="147.3">a</text>
<text x="75.9" y="147.3">b</text>
<text x="84.2" y="147.3">c</text>
<text x="90.5" y="147.3">d</text>
<text x="98" y="147.3">e</text>
<text x="107.5" y="147.3">f</text>
<text x="114.9" y="147.3">g</text>
<text x="125.8" y="147.3">h</text>
<text x="136.7" y="147.3">k</text>
<text x="145.9" y="147.3">m</text>
<text x="155.4" y="147.3">n</text>
<text x="163.4" y="147.3">r</text>
<text x="48" y="153.8">SIZE A</text>
<text x="62.9" y="153.8">750</text>
<text x="73.7" y="153.8">600</text>
<text x="83" y="153.8">10</text>
<text x="89.4" y="153.8">30</text>
<text x="97" y="153.8">50</text>
<text x="104.8" y="153.8">250</text>
<text x="113.9" y="153.8">47</text>
<text x="123.3" y="153.8">90D</text>
<text x="135.6" y="153.8">43</text>
<text x="144" y="153.8">60D</text>
<text x="154.3" y="153.8">60</text>
<text x="161.9" y="153.8">50</text>
<text x="47.9" y="160.3">SIZE B</text>
<text x="62.9" y="160.3">900</text>
<text x="73.7" y="160.3">700</text>
<text x="83" y="160.3">10</text>
<text x="89.4" y="160.3">30</text>
<text x="97" y="160.3">60</text>
<text x="104.8" y="160.3">300</text>
<text x="113.9" y="160.3">40</text>
<text x="122.4" y="160.3">110D</text>
<text x="135.6" y="160.3">50</text>
<text x="144" y="160.3">70D</text>
<text x="154.3" y="160.3">70</text>
<text x="161.9" y="160.3">50</text>
<text x="80" y="205.7">Notes:</text>
<text x="22.4" y="213">Colour Legend</text>
<text x="80" y="210.9">1. This wildlife sign may be used in local streets with a speed limit of</text>
<text x="85" y="215.3">50km/h or less in lieu of the Kangaroo warning sign, W5-29.</text>
<text x="80" y="220.5">2. Where a warning sign is more appropriate, refer to W5-29.</text>
<text x="80" y="225.7">3. Refer to TRUM Vol.3, Part 8: Wildlife Signing Guidelines.</text>
<text x="80" y="230.9">4. The supplementary plate TC2358 may be installed if motorists are</text>
<text x="85" y="235.2">likely to encounter animals over a kilometre of road.</text>
</g>
<g font-size="3.5" fill="#373435">
<text x="32.4" y="221.3">Retroreflective white</text>
<text x="32.4" y="229.5">Retroreflective green</text>
<text x="21.6" y="267.8">Department of Transport and Main Roads</text>
<text x="18.2" y="271.8">Infrastructure Management &amp; Delivery Division</text>
<text x="16.7" y="280.6">Designed</text>
<text x="42.7" y="280.6">Checked</text>
<text x="69.7" y="280.6">Scale</text>
<text x="98.5" y="281.3">PRINCIPAL ENGINEER</text>
<text x="154.7" y="276.1">12/04/22</text>
<text x="157.4" y="281.2">Date</text>
<text x="177.4" y="277.8">Page 11 of 12</text>
<text x="17" y="284.8">RH 05/18</text>
<text x="42.8" y="284.8">DJ 04/22</text>
<text x="69.7" y="285.2">Not to Scale</text>
<text x="98.5" y="284.8">(Traffic Engineering)</text>
</g>
</svg>
